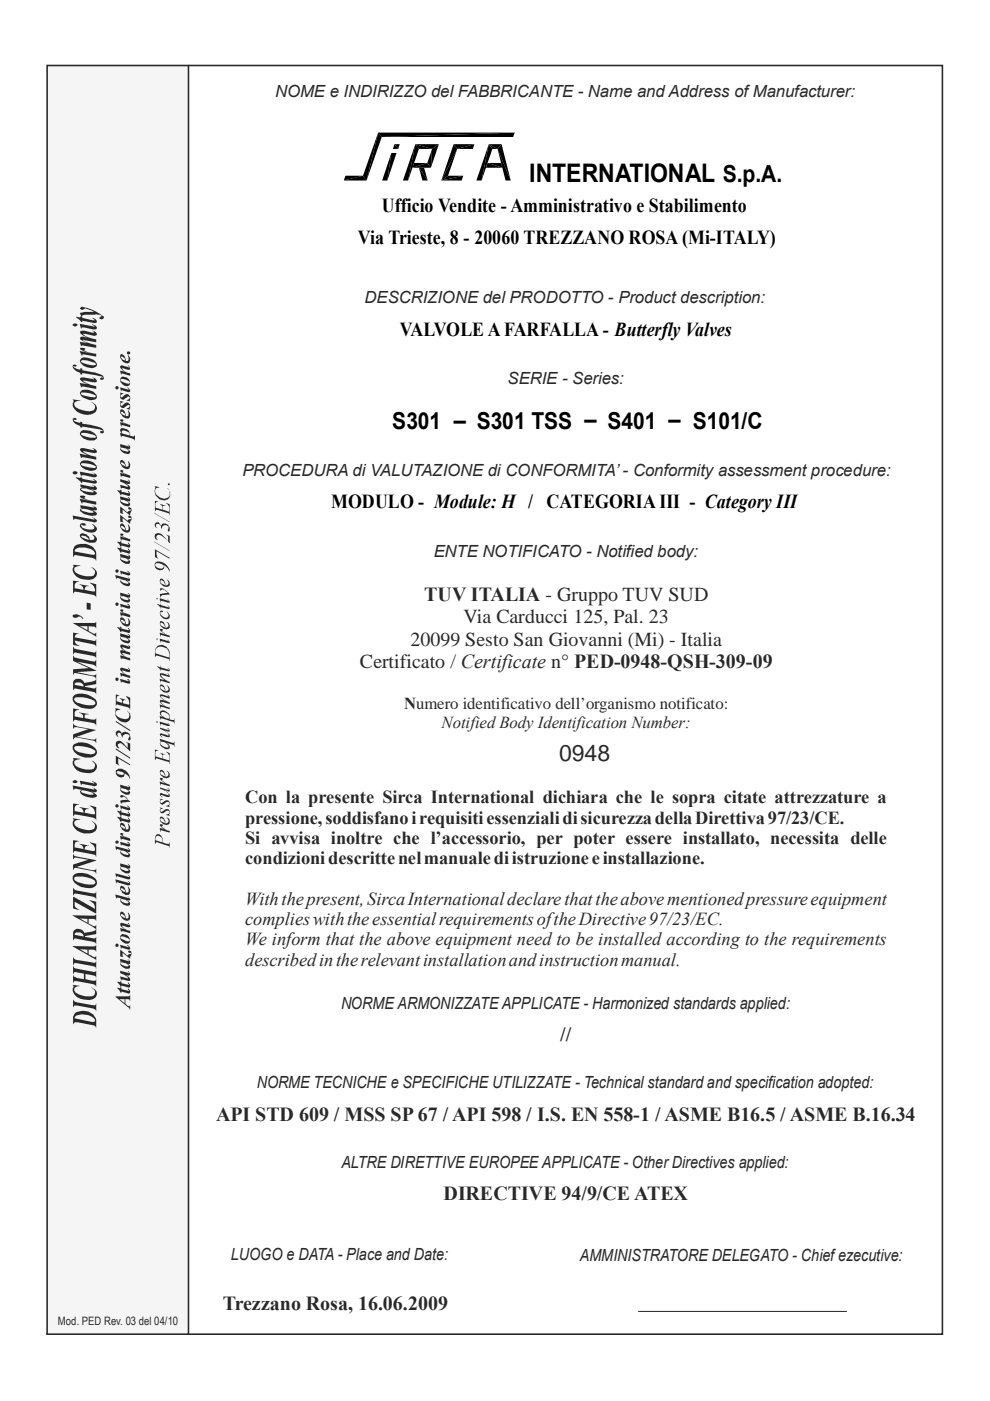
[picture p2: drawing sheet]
<svg xmlns="http://www.w3.org/2000/svg" width="210mm" height="297mm" viewBox="0 0 210 297" stroke-linecap="round" stroke-linejoin="round" font-family="sans-serif">
<path d="M40 13.7h159.8l.2 .2-.2 .2h-159.8zM199.8 13.7h.2v.2zM199.6 13.9h.4v269l-.2 .1-.2-.1zM200 282.9v.1h-.2zM40 282.7h159.8v.3h-159.8z" fill="#292929"/>
<path d="M10 13.9h30v269h-30z" fill-rule="evenodd" fill="#f5f5f5"/>
<g fill="#292929">
<path d="M15.5 211.9l.5 .5 4 .8 .2-.1 .2-.3-.1 1.6a.75 .75 0 0 0-.7-.6l-3.3-.6h-.6l-.2 .3z"/>
<path d="M15.4 208.8l1.6 .2-1 .3a.73 .73 0 0 0 .1 1.2 4.5 4.5 0 0 0 3.8 .6 1.02 1.02 0 0 0-.5-1.7v-.1a1.51 1.51 0 0 1 1.1 1.7l-.1 .2a3 3 0 0 1-5-1.4l.2-.5v-.3z"/>
<path d="M15.5 204.8l.1 .1a.62 .62 0 0 0 .7 .5l3.5 .7h.4l.2-.4v1.7l-.1-.1a.62 .62 0 0 0-.7-.5l-1.5-.3v1.1l1.5 .3h.6l.2-.3-.1 1.6a.75 .75 0 0 0-.7-.6l-3.7-.7-.3 .5v-1.6a.75 .75 0 0 0 .7 .6l1.5 .2v-1.2l-2-.3-.3 .4z"/>
<path d="M15.5 202.9l.2 .4 .6 .2 3.5 .6h.4l.2-.3v1.6l-.2-.4-.3-.1-4-.8-.4 .5z"/>
<path d="M15.5 190.2l4.7 2.5a1.74 1.74 0 0 0-1.2-1.8l1.4 .3v2.4l-4.6-2.4a1.44 1.44 0 0 0 1 1.8l-1.3-.4z"/>
<path d="M15.5 188.2l.5 .5 3.6 .7h.6l.2-.3-.1 1.6a.75 .75 0 0 0-.7-.6l-3.7-.7-.4 .4z"/>
<path d="M15.5 181.1h.1a.62 .62 0 0 0 .7 .5l4.1 .8-4.1 1.4 3.3 .7h.5l.3-.4v1.2l-.2-.4-.3-.2-3.9-.7-.5 .4v-1.1l3.2-1-2.7-.5-.3 .1-.1 .3z"/>
<path d="M15.5 178.1l1.3 .2-.4 .1a.9 .9 0 0 0-.6 1.3l1.9 .2a1.28 1.28 0 0 0-.9-1l2 .4a.65 .65 0 0 0-.9 .8l1.7 .3 .5-.1a1.4 1.4 0 0 0-1.1-1.6l1.4 .2v2.8l-.1-.1a.62 .62 0 0 0-.7-.5l-3.5-.7h-.3l-.2 .5z"/>
<path d="M15.4 173.5l1.6 .2-1 .3a.73 .73 0 0 0 .1 1.2 4.5 4.5 0 0 0 3.8 .6 1.02 1.02 0 0 0-.5-1.7v-.1a1.51 1.51 0 0 1 1.1 1.7l-.1 .2a3 3 0 0 1-4.3 0 1.57 1.57 0 0 1-.5-2.1z"/>
<path d="M15.5 170.4l1.3 .1-.8 .4-.2 .3v.8l1.9 .3v-.2a1.27 1.27 0 0 0-.9-1l2 .4a.65 .65 0 0 0-.9 .8l2.2 .3a1.63 1.63 0 0 0-1.1-1.8l1.4 .3-.1 2.8a.74 .74 0 0 0-.7-.6l-3.7-.7-.4 .5z"/>
<path d="M15.4 160.7l1.6 .2-1 .3a.73 .73 0 0 0 .1 1.2 4.5 4.5 0 0 0 3.8 .6 .95 .95 0 0 0-.2-1.5l-.3-.3a1.29 1.29 0 0 1 .8 2.1l-.2 .3a3.3 3.3 0 0 1-4.6-1.6v-.5l.2-.3v-.3z"/>
<path d="M15.5 153.4h.1a.75 .75 0 0 0 .7 .6l4.1 .8-4.1 1.4 3.3 .6h.5l.3-.3v1.1l-.2-.4-.3-.1-3.9-.8-.4 .5-.1-1.1 3.2-1.1-2.4-.4h-.5l-.2 .3z"/>
<path d="M15.5 150.2l1.3 .3-.8 .2-.2 .3v.9l1.8 .3-.1-.6-.7-.6 2 .4-.8 .2-.1 .6 1.9 .4a.43 .43 0 0 0 .6-.4l-.1 1.6a.75 .75 0 0 0-.7-.5l-3.7-.7-.4 .4z"/>
<path d="M15.5 139h.1a.62 .62 0 0 0 .7 .5l3.7 .8 .4-.4v1.7a.69 .69 0 0 0-.8-.7l-3.3-.6 4.1 1.9-4.1 .3 3.3 .7h.5l.3-.4-.1 1.1a.75 .75 0 0 0-.7-.6l-3.8-.6-.3 .4v-1.2l3.3-.2-3.3-1.6z"/>
<path d="M15.5 137.2h.1a.62 .62 0 0 0 .7 .5l3.5 .6h.4l.1-.4v1.6a.62 .62 0 0 0-.7-.5l-3.5-.7h-.3l-.2 .5z"/>
<path d="M15.5 134.1l1.3 .3-.7 .1-.3 .6 4 .8h.4l.1-.4v1.6a.62 .62 0 0 0-.7-.5l-3.8-.8a1.34 1.34 0 0 0 1 1.2l-1.3-.3z"/>
<path d="M15.6 130.3h.2a1.76 1.76 0 0 1 1.9 .9h-.2a.9 .9 0 0 0-1.4-.2h-.4l-.3-.3z"/>
<path d="M18.4 127.8l.8 .1v1.4l-.8-.1z"/>
<path d="M15.5 123.1l1.3 .2-.5 .1a1.05 1.05 0 0 0-.5 1.3l1.9 .4v-.2a1.28 1.28 0 0 0-.9-1l2 .4a.65 .65 0 0 0-.9 .8l2.2 .3a1.63 1.63 0 0 0-1.1-1.9l1.4 .4-.1 2.8a.75 .75 0 0 0-.7-.6l-3.7-.7-.4 .4z"/>
<path d="M15.4 119.7l1.6 .2-1 .3a.73 .73 0 0 0 .1 1.2 4.5 4.5 0 0 0 3.8 .6 1.02 1.02 0 0 0-.5-1.7v-.1a1.29 1.29 0 0 1 .8 2.1l-.2 .3a3.3 3.3 0 0 1-4.6-1.6v-.5l.2-.3v-.3z"/>
<path d="M17 111.2a.57 .57 0 0 1 .7-.4 .57 .57 0 0 1 .4 .6l-.9-.1a1.95 1.95 0 0 0 2.4 1l.4-.3v-.3l-.4-.5v-.1l.4 .2a.8 .8 0 0 1 .4 1.2l-.2 .2a2.59 2.59 0 0 1-3.3-1.3z"/>
<path d="M15.4 109.3l4.6 .9 .1-.1-.5-.5 1 .8-.2 .3h-.5l-3.9-.7-.4 .2z"/>
<path d="M16.9 105.2l.3-.1h.5l.4 .2-.2 .4 .7 .3 1.8 .3v.7l-2.7-.6-.3 .1v.3l-.5-1 2.1 .4-1.8-.6z"/>
<path d="M16.1 101.2l.9 .1v-.1l.4 .1v.2l2.7 .4-.5-.4 .7 .4 .3 .3-.4 .3-2.8-.4v.3h-.2l-.2-.4-.9-.7z"/>
<path d="M17 95.2l.8-.2 2.2 .4-.4-.4a.85 .85 0 0 1 .9 .9l-.4 .2-2.5-.4 .9 .6 1.9 .6v.6l-2.6-.6h-.4l-.2 .2-.3-.9 1.6 .3-1.2-.7-.4-.5z"/>
<path d="M15.4 88.8a.49 .49 0 0 1 .9 .1l-.7 .2a1.6 1.6 0 0 0 1.4 .6v-.3l.4 .1v.3l2.8 .5a1.7 1.7 0 0 1 1.8 1.2 .38 .38 0 0 1-.4 .4 .38 .38 0 0 1-.3-.5h.5l-.7-.4-3.7-.6v.3l-.4-.1-.3-.4a1.46 1.46 0 0 1-1.3-1.4z"/>
<path d="M15.4 84.7l1.6 .2-1 .3a.73 .73 0 0 0 .1 1.2 4.5 4.5 0 0 0 3.8 .6 1.02 1.02 0 0 0-.5-1.7v-.1a1.51 1.51 0 0 1 1.1 1.7l-.1 .2a3.1 3.1 0 0 1-4.7-.6l-.3-.5v-.5l.2-.2v-.5z"/>
<path d="M17 80.2l.8-.2 2.2 .4-.4-.4a.85 .85 0 0 1 .9 .9l-.4 .2-2.5-.4 .9 .6 1.9 .6v.6l-2.6-.5h-.4l-.2 .1-.3-.9 1.6 .3-1.2-.7-.4-.4z"/>
<path d="M15.5 77.4a.38 .38 0 0 1 .4-.1 .38 .38 0 0 1 .3 .3l-.6 .1a1.86 1.86 0 0 0 1.4 .7v-.3l.4 .1v.3a11.7 11.7 0 0 1 4.4 1.1 .64 .64 0 0 1 .1 .8l-.6 .1v-.1a.39 .39 0 0 1 .5-.3l-.5-.3-3.9-.7v.3l-.4-.1v-.2l-.3-.2a1.69 1.69 0 0 1-1.3-1.3z"/>
<path d="M17 73.7l.9 .1 .2 .2-.2 .3 .7 .4 1.8 .3v.6l-2.7-.5-.3 .1v.2l-.5-1 2.1 .4a2.73 2.73 0 0 1-2.1-.9z"/>
<path d="M17.1 70.2l.8-.1 2.1 .4-.4-.3a.75 .75 0 0 1 .9 .8l-.4 .2-2-.4h-.5l.1 .2a6.1 6.1 0 0 0 2.7 1v.6l-2.8-.5 .3 .3 2.5 .8v.5l-2.7-.5h-.3l-.2 .2-.3-.9 1.6 .2-.9-.4a.68 .68 0 0 1-.7-.6l.5-.3 1.1 .2-1.5-.9-.1-.3z"/>
<path d="M16.1 67.1l.9 .2v-.2h.4v.3l2.7 .5-.5-.4a.76 .76 0 0 1 .9 .8l-.7 .2-2.4-.5v.3z"/>
<path d="M16.9 65.4l.2-.2a2.67 2.67 0 0 1 2.1 .3l1.7 .9 1.1 .7a.47 .47 0 0 1-.4 .6 .47 .47 0 0 1-.5-.4l.4-.2v-.2l-.3-.2h-1.1a4.8 4.8 0 0 0-2.7 .2l-.1 .2-.4-.7 .4-.1a5.6 5.6 0 0 1 2.7-.2l-1.5-.6a.54 .54 0 0 0-.8 .1l-.3 .1z"/>
<path d="M34 174.8h.5v.3l-.2 .2 .8 .6 .9 .3v.3l-1.7-.5h-.3v.4l-.1-.9 1.2 .4-1.1-.8z"/>
<path d="M33.9 171.2l.6 .2a.47 .47 0 0 0-.5 .5 .32 .32 0 0 0 .2 .2 .32 .32 0 0 0 .3-.1 .76 .76 0 0 1 .9-.4 .76 .76 0 0 1 .6 .8l-.2 .3 .2 .3-.8-.2 .4-.2a.43 .43 0 0 0 .3-.3 .43 .43 0 0 0-.2-.4h-.3l-.4 .2a.59 .59 0 0 1-.9 .2 .59 .59 0 0 1-.1-.9z"/>
<path d="M33.9 169.3l.6 .3a.46 .46 0 0 0-.5 .4 .32 .32 0 0 0 .2 .3 .32 .32 0 0 0 .3-.2 .76 .76 0 0 1 .9-.4 .76 .76 0 0 1 .6 .8l-.2 .4 .2 .2-.8-.2 .4-.1a.43 .43 0 0 0 .3-.4 .43 .43 0 0 0-.2-.4 1.44 1.44 0 0 0-1.2 .6 .66 .66 0 0 1-.6-.4 .66 .66 0 0 1 .1-.7z"/>
<path d="M34 167l1.8 .5-.1-.3-.2-.1h.1l.4 .4v.2l-.4 .1-.7-.2a1.78 1.78 0 0 1 1.1 1.2l-.1 .2h-.3l-1.5-.4 .4 .4-.1 .1-.5-.7 .1-.2h.4l1.2 .5 .1-.2a2.07 2.07 0 0 0-1.7-1.2z"/>
<path d="M34 164.9l.5 .1v.3l-.2 .1 .8 .6 .9 .4v.3l-1.7-.5h-.3v.3l-.1-.8 1.2 .4-1.1-.7-.1-.3z"/>
<path d="M32.9 158.9l.6 .2-.4 .1-.2 .2v1l1.5 .4v-.7l-.4-.5 1.1 .3-.6 .2v.7l1.2 .4a1.18 1.18 0 0 0-.5-1.8l.8 .3v2.3l-.4-.5-2.3-.7-.4 .3z"/>
<path d="M34 154.3l1.8 .5-.3-.4h.1l.2 .1 .2 .5-.4 .1-.7-.2a1.93 1.93 0 0 1 1.1 1.1l-.1 .3h-.3l-1.5-.4 .4 .4-.1 .1-.5-.7 .2-.2 1.5 .5h.1v-.2a2.47 2.47 0 0 0-1.7-1.2z"/>
<path d="M34 147.2h.5l1.2 .5-.2-.5a.67 .67 0 0 1 .4 .9l-1.5-.5-.3 .1a2.9 2.9 0 0 0 1.9 1.2v.4l-1.9-.5a2.17 2.17 0 0 0 1.9 1.2v.4l-1.6-.5h-.4v.3l-.1-.8 1 .3-.9-.8a.36 .36 0 0 1 0-.5 .36 .36 0 0 1 .5 0l.6 .2a1.21 1.21 0 0 1-1.1-1.2z"/>
<path d="M34 142.8h.5l1.2 .4 .1-.1-.3-.3 .3 .1 .2 .6-.2 .1-1.7-.5a2.77 2.77 0 0 0 1.5 1.3l.4 .1v.4l-1.7-.5h-.3v.3l-.1-.8 1 .3-.5-.4a.86 .86 0 0 1-.4-1z"/>
<path d="M33.4 141.2l.6 .3v-.4v.4l1.8 .5-.1-.3h-.2l.1-.1 .4 .4v.2l-.4 .1-1.6-.4v.3v-.2z"/>
<path d="M34 133.3l.5 .1v.3l-.2 .2 .8 .6 .9 .3v.3l-1.7-.5h-.3v.4l-.1-.9 1.2 .4-1.1-.7-.1-.3z"/>
<path d="M34 129.5h.4l.1 .1v.2l-.4-.1-.1 .2a1.14 1.14 0 0 0 1.6 .9l.1-.2v-.3l-.4-.6a.81 .81 0 0 1 .7 .8 .81 .81 0 0 1-.7 .8 1.38 1.38 0 0 1-1.3-1.8z"/>
<path d="M33.4 128l.6 .3v-.4v.4l1.8 .5-.1-.3-.2-.1h.1l.2 .1 .2 .5-.4 .1-1.6-.4v.3v-.2z"/>
<path d="M34 124.8v-.1a2.87 2.87 0 0 1 2 1.4l-1.5 .1-.5 .5-.1-.7 1.7-.3-.2-.2a1.09 1.09 0 0 0-1.1-.5l-.3 .2-.1-.2z"/>
<path d="M32.9 116.5l3.1 1.8-.1 .2-2.7-1.7 .1 1.2 .2 .5-.6-.4z"/>
<path d="M32.7 114.8l3.3 2z"/>
<path d="M32.9 113.2l.8-.2a1.89 1.89 0 0 1 1.4 1l.5 .7v-.9l-.3-.4 .7 .2v1.6l-1.8-1.7a.68 .68 0 0 0-1.1 .4l.3 .7a.93 .93 0 0 1-.5-1.4z"/>
<path d="M32.9 110.9a.62 .62 0 0 1 1.1 .3l.1 .3a1 1 0 0 1 1.2-.4 1 1 0 0 1 .7 1.1l-.2 .5a.29 .29 0 0 1-.3-.2 .29 .29 0 0 1 .1-.3l.1-.3a.72 .72 0 0 0-.6-.6 .72 .72 0 0 0-.7 .4l-.2 .4-.1-.5-.2-.3-.2-.2h-.4l-.3 .4 .4 .5-.2-.2a.6 .6 0 0 1-.3-.9z"/>
<path d="M32.7 108.7l3.3 2z"/>
<path d="M32.9 106.2l.6 .1-.4 .1-.2 .3v.9l1.5 .4v-.6l-.4-.5 1.1 .4a.39 .39 0 0 0-.5 0 .39 .39 0 0 0-.1 .4v.3l1.2 .5a1.18 1.18 0 0 0-.5-1.8l.8 .2v2.3l-.3-.4-2.3-.7-.3-.1-.2 .4z"/>
<path d="M32.8 103l1 .4a.73 .73 0 0 0-.9 .7 1.97 1.97 0 0 0 2.8 1.3 1.41 1.41 0 0 0-.2-1.9 1.47 1.47 0 0 1 .2 2.2 1.47 1.47 0 0 1-2.3-.2 1.85 1.85 0 0 1-.5-2.2z"/>
<path d="M24.9 209.4l.6 .1v-.2l.2 .1v.3l1.6 .4-.2-.5a.6 .6 0 0 1 .5 .4 .6 .6 0 0 1-.2 .7l-1.7-.5v.3h-.1z"/>
<path d="M24.9 208.1l.6 .2v-.3l.2 .1v.4l1.6 .3-.2-.4a.6 .6 0 0 1 .5 .4 .6 .6 0 0 1-.2 .6l-1.7-.4v.2h-.1z"/>
<path d="M25.5 205.8l1.8 .5-.2-.3a.52 .52 0 0 1 .3 .8l-.7-.1 .3 .2a.6 .6 0 0 1 .6 .5 .6 .6 0 0 1-.3 .6l-1.1-.3h-.5v.2l-.2-.9 1.7 .4a1.24 1.24 0 0 0-1-.8l-.7-.3z"/>
<path d="M25.5 201.3l1.5 1.3 .3-.2 .6-.2-.1-.2a.34 .34 0 0 1-.5 0 .34 .34 0 0 1 0-.4 .68 .68 0 0 1 .6 .5 .68 .68 0 0 1-.3 .8v.4l-1.6-1.3v.7l.2 .2-.7-.1z"/>
<path d="M25.7 195.7l1.6 .4-.2-.3 .1-.1 .2 .3a.34 .34 0 0 1 .1 .5 .34 .34 0 0 1-.4 .1l-1-.3h-.2a1.69 1.69 0 0 0 1.7 1.1v.5l-1.8-.5-.1 .2-.2-.8 1 .2-.8-.6-.2-.3z"/>
<path d="M24.5 186.4l2.8 .8-.2-.5 .4 .4 .1 .5-.5 .1-2.2-.7-.3 .3z"/>
<path d="M24.5 185.2l2.8 .7-.2-.5 .4 .4 .1 .6h-.5l-2.2-.6-.3 .2z"/>
<path d="M25.6 176.6l.6 .2-.2 .3 .2 .2 1.4 .5v.5l-1.5-.4h-.4v.2l-.2-.9 1.3 .4a1.63 1.63 0 0 1-1.3-.8z"/>
<path d="M24.9 173.1l.6 .2v-.2h.2v.4l1.6 .3-.2-.4a.51 .51 0 0 1 .5 .5 .51 .51 0 0 1-.4 .5l-1.5-.4v.2h-.1z"/>
<path d="M24.9 171.9l.6 .1v-.2l.2 .1v.3l1.6 .4-.2-.5a.51 .51 0 0 1 .5 .5 .51 .51 0 0 1-.4 .5l-1.5-.4v.3h-.1z"/>
<path d="M25.5 168.7h.1a1.3 1.3 0 0 1 1.5 .8l.5 .5-1.4 .1-.5 .3-.2-.6 1.6-.2-.8-.7h-.2a.31 .31 0 0 1-.4 .2 .31 .31 0 0 1-.2-.4z"/>
<path d="M24.6 160.3l3 1.8-.1 .1-2.4-1.4v1l.2 .5-.7-.4z"/>
<path d="M24.6 158.7l3 1.9v.3l-3-2z"/>
<path d="M24.7 157.2l.2-.1a1.29 1.29 0 0 1 1.6 .9l.6 .6v-.9l-.3-.4 .8 .4v1.6l-1.9-1.7h-.3l-.4 .3 .3 .8a.85 .85 0 0 1-.8-.6 .85 .85 0 0 1 .2-.9z"/>
<path d="M24.7 155a.69 .69 0 0 1 1.1 .5 1.08 1.08 0 0 1 1.5 0 1.08 1.08 0 0 1 .1 1.5h-.1a.7 .7 0 0 1 .2-1 .86 .86 0 0 0-.9-.4 .86 .86 0 0 0-.7 .8l-.3-.9-.3-.1a.49 .49 0 0 0-.4 .4 .49 .49 0 0 0 .2 .5l-.4-.3a.72 .72 0 0 1 0-1z"/>
<path d="M24.6 152.8l3 2v.2l-3-1.9z"/>
<path d="M24.5 150.1l1 .4a.82 .82 0 0 0-1 .6 .82 .82 0 0 0 .6 1l.6 .2a1.35 1.35 0 0 0 1.6-.2 1.29 1.29 0 0 0-.4-1.5 1.31 1.31 0 0 1 .7 1.7 1.31 1.31 0 0 1-1.6 .8 1.93 1.93 0 0 1-1.4-2.6z"/>
<path d="M24.6 147.2l.7 .2-.5 .3-.1 1 1.2 .2a.91 .91 0 0 0-.5-.9l1.2 .4a.5 .5 0 0 0-.5 .7l1.2 .3a1.7 1.7 0 0 0-.5-1.8l.8 .3v2.6l-.2-.4-.3-.2-2.2-.5h-.2l-.1 .3z"/>
<path d="M25.5 141.7l.4-.1 1.4 .4-.2-.3a.47 .47 0 0 1 .4 .3 .47 .47 0 0 1-.2 .5l-1.4-.3a1.19 1.19 0 0 0 1 .9l.7 .2v.5l-1.7-.5-.2 .2-.2-.8 1 .2-.9-.7z"/>
<path d="M25.6 136.7h.4l1.3 .4-.2-.4a.48 .48 0 0 1 .5 .3 .48 .48 0 0 1-.2 .6l-1.2-.4h-.3v.2a2.5 2.5 0 0 0 1.7 .9v.6l-1.5-.5h-.2v.2a2.26 2.26 0 0 0 1.7 .9v.5l-1.8-.5-.1 .3-.2-.9 1 .3-.4-.3a.66 .66 0 0 1-.4-1.1l.8 .2a1.06 1.06 0 0 1-.9-1.3z"/>
<path d="M24.9 132.9l.6 .2v-.3l.2 .1v.4l1.6 .3-.2-.4a.6 .6 0 0 1 .5 .4 .6 .6 0 0 1-.2 .6l-1.7-.4v.2h-.1z"/>
<path d="M25.5 129.3a.33 .33 0 0 1 .4-.1 .33 .33 0 0 1 .2 .3l-.1 .2 .2 .2 1.4 .5v.5l-1.5-.4h-.4v.2l-.2-.9 1.3 .4a1.63 1.63 0 0 1-1.3-.8z"/>
<path d="M24.9 116.1l.6 .2v-.3l.2 .1v.3l1.6 .4-.2-.5a.51 .51 0 0 1 .5 .5 .51 .51 0 0 1-.4 .6l-1.5-.5v.3h-.1z"/>
<path d="M24.9 114.8l.6 .2v-.3l.2 .1v.4l1.6 .3-.2-.4a.51 .51 0 0 1 .5 .4 .51 .51 0 0 1-.4 .6l-1.5-.4v.2h-.1z"/>
<path d="M25.6 113.1l.6 .2-.2 .4 .2 .2 1.4 .4v.5l-1.5-.4h-.4v.2l-.2-.9 1.3 .4a1.63 1.63 0 0 1-1.3-.8z"/>
<path d="M25.5 109.1l1.5 1.3 .3-.2 .6-.2-.1-.2a.36 .36 0 0 1-.5 0 .36 .36 0 0 1 0-.5 .73 .73 0 0 1 .6 .6 .73 .73 0 0 1-.3 .8v.4l-1.6-1.3v.7l.2 .2-.7-.1z"/>
<path d="M25.5 107.4l1.5 1.2 .8-.4v-.2a.36 .36 0 0 1-.5 0 .36 .36 0 0 1 0-.5h.1a.76 .76 0 0 1 .5 .7 .76 .76 0 0 1-.3 .7v.4l-1.6-1.3v.7l.2 .3-.7-.2z"/>
<path d="M24.9 103.9l.6 .2v-.3l.2 .1v.3l1.6 .4-.2-.5a.6 .6 0 0 1 .5 .4 .6 .6 0 0 1-.2 .7l-1.7-.5v.3h-.1z"/>
<path d="M25.5 101.6l1.8 .5-.2-.3a.52 .52 0 0 1 .3 .8l-.7-.1 .3 .2a.6 .6 0 0 1 .6 .4 .6 .6 0 0 1-.3 .7l-1.1-.3h-.5v.1l-.2-.8 1.7 .4a1.23 1.23 0 0 0-1-.8l-.7-.3z"/>
<path d="M25.5 99.7a.33 .33 0 0 1 .4-.1 .33 .33 0 0 1 .2 .4l-.1 .2 .2 .1 1.4 .5v.5l-1.5-.4h-.4v.3l-.2-1 1.3 .5a1.63 1.63 0 0 1-1.3-.9z"/>
<path d="M25.6 88.9l.6 .2-.2 .4 .2 .2 1.4 .4v.5l-1.5-.4h-.4v.2l-.2-.9 1.3 .4a1.63 1.63 0 0 1-1.3-.8z"/>
<path d="M25.5 85l.7 .2-.5 .2-.1 .4a.26 .26 0 0 0 .2 .2 .26 .26 0 0 0 .3-.1 .84 .84 0 0 1 1.1-.4 .84 .84 0 0 1 .3 1.2l.1 .2-.8-.3a.48 .48 0 0 0 .6-.2 .48 .48 0 0 0-.1-.5h-.2a1.46 1.46 0 0 1-1.3 .5 1.03 1.03 0 0 1-.2-1.1z"/>
<path d="M25.5 83.2l.7 .2-.6 .4v.2a.26 .26 0 0 0 .2 .3 .26 .26 0 0 0 .3-.2 .84 .84 0 0 1 1.1-.4 .84 .84 0 0 1 .3 1.2l.1 .2-.8-.3a.48 .48 0 0 0 .6-.2 .48 .48 0 0 0-.1-.5h-.2a1.44 1.44 0 0 1-1.3 .6 1.02 1.02 0 0 1-.2-1.2z"/>
<path d="M25.6 77.6l.3-.1 1.4 .4-.2-.3a.55 .55 0 0 1 .3 .8l-1.5-.3a1.2 1.2 0 0 0 1 .9l.7 .2v.5l-1.7-.5-.2 .2-.2-.8 1 .2-.9-.7z"/>
<path d="M10 13.7h30l.1 .2-.1 .2h-30zM40 13.7h.1v.2zM39.8 13.9h.3v269l-.1 .1-.2-.1zM40.1 282.9v.1h-.1zM10 282.7h30v.3h-30l-.2-.1zM9.8 282.9l.2 .1h-.2zM9.8 13.9l.2-.2 .2 .2v269h-.4zM9.8 13.7h.2l-.2 .2z"/>
<path d="M15.7 215a2.91 2.91 0 0 1 4.7 1.2l-.1 1.7a.75 .75 0 0 0-.7-.6l-3.1-.5h-.7l-.2 .4-.1-.1a2.71 2.71 0 0 1 .2-2.1zM16.2 215.3l-.4 .6 3.7 .8h.5l.2-.3a1.94 1.94 0 0 0-2.2-1.3h-.6z"/>
<path d="M15.4 200.6l4.7 .1 .2-.4 .1 1.5-.2-.3a1.53 1.53 0 0 0-1.4-.2v1.1l.8 .4a.45 .45 0 0 0 .8-.1l-.1 .9v-.1zM16.9 201.3l1.6 .9v-.9z"/>
<path d="M15.7 197.3a1.4 1.4 0 0 1 2.2 .5l1.6-.3 .8-.3 .1-.2v1l-2.4 .5v.1l1.8 .4h.4l.2-.4v1.6h-.1a.62 .62 0 0 0-.7-.6l-3.5-.6h-.3l-.2 .4-.1-1.7zM16 197.8l-.2 .4 1.9 .3a1.09 1.09 0 0 0-1.7-.7z"/>
<path d="M15.4 194.1h4.7l.2-.3 .1 1.4-.2-.3-1.4-.1v1l.8 .5a.42 .42 0 0 0 .5 .1 .42 .42 0 0 0 .3-.3l-.1 1v-.2l-.7-.5zM16.9 194.7l1.6 1v-.9z"/>
<path d="M15.8 185.3a4.2 4.2 0 0 1 4.7 1.4 1.33 1.33 0 0 1-1.7 1.6 3.5 3.5 0 0 1-3.4-1.9 .92 .92 0 0 1 .4-1.1zM15.9 185.9l-.2 .2 .1 .5a6.1 6.1 0 0 0 4.2 .9l.2-.4v-.2a4.1 4.1 0 0 0-3.5-1.1z"/>
<path d="M15.4 166.5l4.6 .9v-.2l-.4-.2a.85 .85 0 0 1 .9 .8l-.3 .2-.9-.2 1.3 .9a.84 .84 0 0 1-1 .5l-1.6-.4a1.03 1.03 0 0 1-1-1.2l.4-.1-1.2-.3h-.4l-.1 .3h-.1zM17.3 167.6l-.1 .2a3.2 3.2 0 0 0 2.7 .6 3.7 3.7 0 0 0-2.6-.8z"/>
<path d="M15.4 165.6a.58 .58 0 0 1 .6-.2 .58 .58 0 0 1 .4 .5 .58 .58 0 0 1-.6 .2 .58 .58 0 0 1-.4-.5zM16.9 165.5l3.1 .6 .1-.1-.6-.3 .1-.1a.85 .85 0 0 1 .9 .9l-.1 .1-.5 .1-2.5-.5-.1 .3z"/>
<path d="M15.6 157.9a3.6 3.6 0 0 1 4.9 1.2 1.31 1.31 0 0 1-1.7 1.5 3.2 3.2 0 0 1-3.4-1.9zM15.7 158.4l.1 .5a6.1 6.1 0 0 0 4.2 .9l.2-.4v-.2a6.2 6.2 0 0 0-4.3-1z"/>
<path d="M15.6 147.6a3.5 3.5 0 0 1 4 .2 1.34 1.34 0 0 1 .9 1.7 2.04 2.04 0 0 1-2.5 .7 2.69 2.69 0 0 1-2.6-1.8v-.6zM15.7 148.1l.2 .6a6.5 6.5 0 0 0 4.1 .7l.2-.3v-.3a4.2 4.2 0 0 0-3.5-1l-.8 .1z"/>
<path d="M15.8 144.1a1.33 1.33 0 0 1 2.1 .7l1.6-.3 .8-.3 .1-.2v1l-2.4 .5v.1l1.8 .4h.4l.2-.4v1.6h-.1a.62 .62 0 0 0-.7-.6l-3.5-.6h-.3l-.3 .3v-1.6zM16 144.8l-.2 .4 1.9 .3v-.1a1.13 1.13 0 0 0-1.7-.6z"/>
<path d="M15.4 132.1h4.8l.2-.3v1.5l-.3-.5h-1.3v1l.8 .5a.52 .52 0 0 0 .8-.2l-.1 .9-.1-.2zM16.9 132.8l1.6 .8v-.8z"/>
<path d="M16 115.7a3.2 3.2 0 0 1 4.3 1.1l.1 2.1-.2-.4-.6-.2-3.4-.6h-.4l-.3 .4a2.44 2.44 0 0 1 .5-2.4zM15.9 116.5l-.1 .4 4.1 .8 .3-.3a1.56 1.56 0 0 0-1.5-1.1l-.7-.2a2.61 2.61 0 0 0-2.1 .4z"/>
<path d="M17 113.3a1.39 1.39 0 0 1 2 .7v.2a.55 .55 0 0 0 .8 .2 .55 .55 0 0 0-.1-.9l-.1-.1a.93 .93 0 0 1 .9 .5 .93 .93 0 0 1-.3 1.1 3 3 0 0 1-3.3-1.4zM17.2 113.6v.1a2.15 2.15 0 0 0 1.6 .8v-.3a1.49 1.49 0 0 0-1.6-.6z"/>
<path d="M17 107.1l3 .5v-.2l-.4-.2a.86 .86 0 0 1 .9 .9h-1.2l1.1 .5 .2 .4a1.89 1.89 0 0 1-2.2 .1 2.2 2.2 0 0 1-1.5-1l.1-.2 .5-.1-.4-.1zM17.3 107.9l-.1 .1a3.1 3.1 0 0 0 2.7 .6 3.5 3.5 0 0 0-2.6-.7z"/>
<path d="M17 102.7l3 .5-.4-.4a.86 .86 0 0 1 .9 .9l-.2 .2-1-.1a1.42 1.42 0 0 1 1.3 .8 .9 .9 0 0 1-1 .4 2.77 2.77 0 0 1-2.7-1.3l.1-.1 .5-.1-.4-.2zM17.2 103.6v.1a3.6 3.6 0 0 0 2.6 .6l.1-.1a4.3 4.3 0 0 0-2.7-.6z"/>
<path d="M15.4 100.1a.58 .58 0 0 1 .6-.2 .58 .58 0 0 1 .4 .4 .54 .54 0 0 1-.6 .3 .54 .54 0 0 1-.4-.5zM16.9 100l3.2 .6-.5-.4 .7 .3 .3 .3-.4 .4-2.3-.4h-.5l-.2 .2z"/>
<path d="M17.1 98a2.54 2.54 0 0 1 3.4 .7 .68 .68 0 0 1-.6 1 2.48 2.48 0 0 1-3-1.4zM17.3 98.2l-.1 .4a3.2 3.2 0 0 0 1.9 .5l1 .1 .2-.2a4.3 4.3 0 0 0-3-.8z"/>
<path d="M17.3 91.4a2.52 2.52 0 0 1 3.3 1.3 .93 .93 0 0 1-1.1 .7 2.28 2.28 0 0 1-2.6-1.4zM17.3 91.9l-.1 .2a4 4 0 0 0 3.1 .6l-.1-.2a4.4 4.4 0 0 0-2.9-.6z"/>
<path d="M17.3 82.8a2.74 2.74 0 0 1 3.2 .9 .68 .68 0 0 1-.6 1.1 2.93 2.93 0 0 1-2.9-1.2l-.1-.3zM17.2 83.3v.3a3.2 3.2 0 0 0 1.9 .6h1l.2-.2a3.9 3.9 0 0 0-3.1-.7z"/>
<path d="M17.3 75.9a2.74 2.74 0 0 1 3.3 1.4 1.16 1.16 0 0 1-1.6 .7l-.5-.1a2.24 2.24 0 0 1-1.6-1.4zM17.2 76.5v.2a4 4 0 0 0 3.1 .6l-.1-.2a4.4 4.4 0 0 0-2.9-.6z"/>
<path d="M15.4 68.8a.58 .58 0 0 1 .6-.2 .58 .58 0 0 1 .4 .4 .58 .58 0 0 1-.6 .2 .58 .58 0 0 1-.4-.4zM16.9 68.7l2.9 .6 .3-.1-.6-.4h.1a.86 .86 0 0 1 .9 .9l-.3 .1h-.5l-1.8-.4h-.5l-.2 .3z"/>
<path d="M33 177.1a.71 .71 0 0 1 .8-.2 .71 .71 0 0 1 .5 .6l.2 .2-.1 .9 1.3 .4 .2-.4 .1 .1v1.1l-.4-.5-2.2-.7h-.3l-.2 .3zM33.3 177.2l-.3 .3-.1 .6 1.4 .5a.95 .95 0 0 0-.1-1 .95 .95 0 0 0-.9-.4z"/>
<path d="M34 173.2l.4-.1 .4 .4 .3 .6v.5a.58 .58 0 0 0 .6-.3 .58 .58 0 0 0-.1-.7l-.3-.2a.75 .75 0 0 1 .7 .9 .75 .75 0 0 1-1 .5h-.4a1.33 1.33 0 0 1-.6-1.6zM34 173.6v.1a1.11 1.11 0 0 0 1 .8 .82 .82 0 0 0-1-.9z"/>
<path d="M34 163.3l.4-.1a1.28 1.28 0 0 1 .7 1.5 .58 .58 0 0 0 .6-.3 .58 .58 0 0 0-.1-.7l-.3-.2a.77 .77 0 0 1 .7 .8 .77 .77 0 0 1-.7 .7 1.64 1.64 0 0 1-1.4-1.3zM34 163.7v.1a1.11 1.11 0 0 0 1 .8 .81 .81 0 0 0-1-.9z"/>
<path d="M33.9 156.6l2.6 .9h.4l.1-.3v1.1l-.3-.4-1.5-.4a.95 .95 0 0 1 .8 1.1 1.13 1.13 0 0 1-1.6-.2 1.01 1.01 0 0 1-.4-1.1l.2-.2h-.2zM34 157.3v.2a1.21 1.21 0 0 0 1.7 .8 1.45 1.45 0 0 0-1.7-1z"/>
<path d="M33.1 153.1l.2-.2a.17 .17 0 0 1 .1 .2 .17 .17 0 0 1-.1 .2zM33.9 153l1.9 .6-.3-.3h.1l.2 .1 .2 .5-1.7-.4h-.3v.3z"/>
<path d="M34 150.9v-.1a1.35 1.35 0 0 1 1.5 .2 1.35 1.35 0 0 1 .4 1.5l.9 .2 .2-.4v1.1l-.3-.4-2.3-.7h-.4v.3l-.1-.8 .6 .2a.79 .79 0 0 1-.5-1.1zM34.2 151a.55 .55 0 0 0 .2 .8l.7 .4 .6 .2a.86 .86 0 0 0-.5-1.3l-.5-.1z"/>
<path d="M34 145.2l.4-.1a1.28 1.28 0 0 1 .7 1.5 .58 .58 0 0 0 .6-.3 .58 .58 0 0 0-.1-.8l-.3-.1a.77 .77 0 0 1 .7 .7 .77 .77 0 0 1-.7 .8 1.64 1.64 0 0 1-1.4-1.4zM34.1 145.5l-.1 .2a1.11 1.11 0 0 0 1 .8l-.3-.8z"/>
<path d="M33.4 136.9a1.82 1.82 0 0 1 2.6 2v1.2l-.3-.4-2.3-.7-.3-.1-.2 .4a2.62 2.62 0 0 1 .5-2.4zM33.2 137.4l-.3 1.1 2.9 .9a1.71 1.71 0 0 0-.6-2 1.71 1.71 0 0 0-2 0z"/>
<path d="M33.1 135.5l.2-.2 .1 .3h-.1zM33.9 135.4l1.9 .6-.3-.3 .1-.1 .2 .2 .2 .5-1.9-.4-.1 .3z"/>
<path d="M34 131.7h.2l.6 .3 .3 1.1a.58 .58 0 0 0 .6-.3 .58 .58 0 0 0-.1-.7l-.3-.2a.84 .84 0 0 1 .5 1.4 1.37 1.37 0 0 1-1.8-1.6zM34 132.1v.2a1.11 1.11 0 0 0 1 .7 .81 .81 0 0 0-1-.9z"/>
<path d="M33.1 126.9l.2-.2 .1 .3-.1 .1zM33.9 126.8l1.9 .6-.3-.2 .1-.1 .2 .2 .2 .5-1.9-.5-.1 .4z"/>
<path d="M34 122.8l.4-.1a1.28 1.28 0 0 1 .7 1.4 .58 .58 0 0 0 .6-.3 .58 .58 0 0 0-.1-.7l-.3-.2a.77 .77 0 0 1 .7 .8 .77 .77 0 0 1-.7 .8 1.64 1.64 0 0 1-1.4-1.4zM34 123.1v.2a1.11 1.11 0 0 0 1 .7 .81 .81 0 0 0-1-.9z"/>
<path d="M33 119.2a2.29 2.29 0 0 1 3 2l-.4-.7-.9-.7a.84 .84 0 0 1-.3 1 .84 .84 0 0 1-1-.1 1.01 1.01 0 0 1-.4-1.5zM33.2 119.4l-.3 .4a1.2 1.2 0 0 0 1.8 .4v-.3a1.56 1.56 0 0 0-1.5-.5z"/>
<path d="M24.5 211.2h2.8l.2-.3 .1 1.4-.3-.5h-.7v1.1l.7 .5 .3-.3v.9zM25.3 211.8l1.1 .9v-.9z"/>
<path d="M25.5 203.3l1.8 .5-.2-.4a.6 .6 0 0 1 .5 .4 .6 .6 0 0 1-.2 .6l-.5-.2 .6 .5v.5a1.46 1.46 0 0 1-2-1.1l.3-.2h-.3zM25.6 204.1v.1a1.2 1.2 0 0 0 1.7 .5 1.52 1.52 0 0 0-1.7-.6z"/>
<path d="M24.5 200.4a.35 .35 0 0 1 .7 0 .35 .35 0 0 1-.7 0zM25.5 200.3l1.8 .5-.4-.4 .1-.1 .4 .4 .2 .6h-.4l-1.3-.4-.2 .3z"/>
<path d="M25.7 198.2a1.3 1.3 0 0 1 1.4 .2 1.3 1.3 0 0 1 .3 1.5 1.3 1.3 0 0 1-1.5-.2 1.3 1.3 0 0 1-.2-1.5zM25.7 198.5l-.1 .4 .3 .2a1.81 1.81 0 0 0 1.4 .5l.2-.3a2.85 2.85 0 0 0-1.8-.8z"/>
<path d="M25.7 193.3a1.2 1.2 0 0 1 1 1.4 .5 .5 0 0 0 .6-.1 .5 .5 0 0 0 0-.6l-.1-.5a1.01 1.01 0 0 1-.2 1.7 1.6 1.6 0 0 1-1.5-1.6zM25.7 193.8v.3l.9 .6a.99 .99 0 0 0-.9-.9z"/>
<path d="M24.5 189.7l2.8 .7-.2-.4 .3 .3 .2 .5h-.7l.6 .6v.5a1.39 1.39 0 0 1-2-1.1l.2-.3-.9-.3-.2 .3zM25.7 190.7l-.1 .1a1.16 1.16 0 0 0 1.7 .6l-.7-.6z"/>
<path d="M25.6 187.9a.77 .77 0 0 1 1 .8l.1 .5a.5 .5 0 0 0 .6-.1 .5 .5 0 0 0 0-.6l-.2-.5h.1l.1 .2a.84 .84 0 0 1 .2 1.2 .84 .84 0 0 1-1.3 .1l-.3-.2-.2-.4a.91 .91 0 0 1-.1-1zM25.7 188.3v.3l.9 .5-.3-.5z"/>
<path d="M25.5 183.1l1.8 .5-.2-.5a.6 .6 0 0 1 .5 .4 .6 .6 0 0 1-.2 .6l-.5-.1 .6 .5v.5a1.46 1.46 0 0 1-2-1.1l.3-.3h-.3zM25.7 183.8l-.1 .2a1.2 1.2 0 0 0 1.7 .5l-.6-.5z"/>
<path d="M24.5 179.4l2.8 .8-.2-.4h.2l.3 .7-.2 .2-.5-.1 .7 .6-.2 .5a1.54 1.54 0 0 1-1.9-1.3l.2-.1-.8-.3-.3 .3zM25.7 180.3l-.1 .1a1.44 1.44 0 0 0 1.7 .8 1.67 1.67 0 0 0-1.6-.9z"/>
<path d="M24.5 178.6a.35 .35 0 0 1 .7 0 .35 .35 0 0 1-.7 0zM25.5 178.5l1.7 .5 .1-.2-.4-.2a.49 .49 0 0 1 .7 .3 .49 .49 0 0 1-.4 .6l-1.3-.4-.2 .2z"/>
<path d="M25.6 174.5a.77 .77 0 0 1 1 .8l.1 .6a.5 .5 0 0 0 .6-.2 .5 .5 0 0 0 0-.6l-.2-.4 .1-.1 .1 .2a.84 .84 0 0 1 .2 1.3 .84 .84 0 0 1-1.3 0l-.3-.2-.2-.4a.91 .91 0 0 1-.1-1zM25.7 174.9v.4l.9 .5-.3-.6z"/>
<path d="M24.5 170.9a.35 .35 0 0 1 .7 0 .35 .35 0 0 1-.7 0zM25.5 170.8l1.8 .5-.4-.4 .1-.1 .4 .3 .2 .6-.4 .1-1.3-.4-.2 .2z"/>
<path d="M25.5 166.4l1.8 .5-.2-.4a.6 .6 0 0 1 .5 .4 .6 .6 0 0 1-.2 .6l-.5-.2 .6 .5v.5a1.46 1.46 0 0 1-2-1.1l.3-.2h-.3zM25.6 167.2v.1a1.2 1.2 0 0 0 1.7 .5 1.53 1.53 0 0 0-1.7-.6z"/>
<path d="M24.6 163.2a1.81 1.81 0 0 1 2.7 .9l.2 1a1.97 1.97 0 0 0-1.2-1.2l.1 .2a.86 .86 0 0 1-.7 .8 .86 .86 0 0 1-.9-.5l-.2-.4zM24.7 163.7a.97 .97 0 0 0 1.5 .4v-.2a1.18 1.18 0 0 0-1.5-.2z"/>
<path d="M24.5 144a.35 .35 0 0 1 .7 0 .35 .35 0 0 1-.7 0zM25.5 143.9l1.7 .5 .1-.1-.4-.3a.59 .59 0 0 1 .6 .3 .59 .59 0 0 1-.1 .7l-1.5-.5-.2 .3z"/>
<path d="M25.5 134.3l1.8 .5-.2-.4 .4 .3a.39 .39 0 0 1 0 .6 .39 .39 0 0 1-.6-.1l.7 .6-.2 .5a1.53 1.53 0 0 1-1.9-1.2l.3-.2h-.3zM25.6 135.1v.1a1.69 1.69 0 0 0 1.7 .6 1.4 1.4 0 0 0-1.7-.7z"/>
<path d="M25.7 130.9a1.2 1.2 0 0 1 1 1.4 .5 .5 0 0 0 .6-.1 .5 .5 0 0 0 0-.6l-.1-.5a1.01 1.01 0 0 1-.2 1.7 1.61 1.61 0 0 1-1.5-1.7zM25.7 131.4v.3l.4 .4 .5 .2a.99 .99 0 0 0-.9-.9z"/>
<path d="M24.5 128.1a.35 .35 0 0 1 .7 0 .35 .35 0 0 1-.7 0zM25.5 128l1.7 .5 .1-.1-.4-.3a.49 .49 0 0 1 .7 .3 .49 .49 0 0 1-.4 .6l-1.3-.4-.2 .3z"/>
<path d="M25.5 125.6l1.8 .6-.2-.5 .4 .4a.39 .39 0 0 1 0 .6 .39 .39 0 0 1-.6-.1l.7 .6-.2 .5a1.52 1.52 0 0 1-1.9-1.3l.3-.2h-.3zM25.7 126.4l-.1 .1a1.36 1.36 0 0 0 1.7 .6l-.4-.4-.7-.3z"/>
<path d="M24.5 121.9l2.8 .8-.2-.4 .5 .6-.2 .3-.5-.1 .7 .6-.2 .5a1.56 1.56 0 0 1-1.9-1.2l.2-.2-.8-.3-.3 .3zM25.6 122.9a1.44 1.44 0 0 0 1.7 .8 1.5 1.5 0 0 0-1.6-.8z"/>
<path d="M24.5 121.1a.35 .35 0 0 1 .7 0 .35 .35 0 0 1-.7 0zM25.5 121l1.7 .5 .1-.2-.4-.2a.59 .59 0 0 1 .6 .3 .59 .59 0 0 1-.1 .6l-1.5-.4-.2 .2z"/>
<path d="M25.5 117.4l1.8 .5-.2-.4a.6 .6 0 0 1 .5 .4 .6 .6 0 0 1-.2 .6l-.5-.1 .6 .5v.5a1.46 1.46 0 0 1-2-1.1l.3-.3h-.3zM25.7 118.2l-.1 .2a1.2 1.2 0 0 0 1.7 .5l-.6-.5z"/>
<path d="M25.6 111.1a.77 .77 0 0 1 1 .8l.1 .5a.5 .5 0 0 0 .6-.1 .5 .5 0 0 0 0-.6l-.1-.5a1.01 1.01 0 0 1-.2 1.7 1.6 1.6 0 0 1-1.5-1.6zM25.7 111.5v.3l.9 .6a.99 .99 0 0 0-.9-.9z"/>
<path d="M25.5 105.2l1.8 .6-.2-.5 .4 .4a.39 .39 0 0 1 0 .6 .39 .39 0 0 1-.6-.1l.7 .6-.2 .5a1.52 1.52 0 0 1-1.9-1.3l.3-.2h-.3zM25.6 106.1a1.54 1.54 0 0 0 1.7 .7 1.2 1.2 0 0 0-1.7-.7z"/>
<path d="M25.5 97.7l.1-.1a.77 .77 0 0 1 1 .9l.1 .5a.5 .5 0 0 0 .6-.2 .5 .5 0 0 0 0-.6l-.1-.5a1.01 1.01 0 0 1-.2 1.8 1.6 1.6 0 0 1-1.5-1.8zM25.7 98l.1 .5 .8 .4a.99 .99 0 0 0-.9-.9z"/>
<path d="M25.5 94.2l1.8 .5-.2-.5 .4 .4a.39 .39 0 0 1 0 .6 .39 .39 0 0 1-.6-.1l.7 .6-.2 .5a1.53 1.53 0 0 1-1.9-1.2l.3-.3h-.3zM25.6 95v.1a1.69 1.69 0 0 0 1.7 .6 1.39 1.39 0 0 0-1.7-.7z"/>
<path d="M25.5 91a1.23 1.23 0 0 1 1.7 .2 .95 .95 0 0 1 .3 1.2l.9 .1 .2-.2v1.1l-.2-.3-.4-.1-1.8-.5h-.5v.2l-.2-.9 .3 .1-.3-.5zM25.9 91.4v.5l1.4 .4a.43 .43 0 0 0 .2-.5 .43 .43 0 0 0-.5-.3l-.7-.2z"/>
<path d="M25.7 86.8a1.21 1.21 0 0 1 1 1.4 .5 .5 0 0 0 .6-.1 .5 .5 0 0 0 0-.6l-.1-.5 .1 .2a1.11 1.11 0 0 1 0 1.5 1.53 1.53 0 0 1-1.7-1.8zM25.7 87.3v.3l.9 .5-.3-.6z"/>
<path d="M24.5 82.2a.35 .35 0 0 1 .7 0 .35 .35 0 0 1-.7 0zM25.5 82.1l1.7 .5 .1-.1-.4-.3a.59 .59 0 0 1 .6 .3 .59 .59 0 0 1-.1 .6l-1.5-.4-.2 .3z"/>
<path d="M25.7 80a1.3 1.3 0 0 1 1.4 .2 1.3 1.3 0 0 1 .3 1.5 1.3 1.3 0 0 1-1.5-.2 1.3 1.3 0 0 1-.2-1.5zM25.6 80.4v.2a2.35 2.35 0 0 0 1.8 .7l.1-.1a1.72 1.72 0 0 0-1.9-.8z"/>
<path d="M25.5 75.3l.1-.1a.77 .77 0 0 1 1 .8l.1 .5a.5 .5 0 0 0 .6-.1 .5 .5 0 0 0 0-.6l-.1-.5a1.01 1.01 0 0 1-.2 1.8 1.61 1.61 0 0 1-1.5-1.8zM25.7 75.6v.3l.4 .4 .5 .2a.99 .99 0 0 0-.9-.9z"/>
<circle cx="35.8" cy="102.7" r=".23"/>
<circle cx="27.3" cy="74.9" r=".35"/>
</g>
<g fill="#000">
<path d="M72.9 38.3l4.1-1 .7 1zM73.2 37.3h3.8l-4.1 1zM80.2 28.1l-2.5 10.2-.7-1zM80.2 28.1l.7 .9-3.2 9.3zM80.2 28.1h28.9l-28.2 .9zM80.9 29l28.2-.9-.3 .9zM83 32.4l-.9 5.9h-1.1zM83 32.4h1.1l-2 5.9zM83.7 30.6l.7 1h-1.1zM83.7 30.6h1.1l-.4 1zM88.1 30.6l-1.6 7.7h-1.1zM88.1 30.6l.7 1-2.3 6.7z"/>
<path d="M87.5 35.6l3.1-1.1 .8 1.1zM87.8 34.5h2.8l-3.1 1.1zM88.1 30.6l3.5 1h-2.8zM88.8 35.6h1.1l.8 2.7zM91.6 31.6l-.2 4-.8-1.1zM88.8 35.6l1.9 2.7h-1.1zM91.6 31.6l1.4-1-1.6 5zM88.1 30.6h4.9l-1.4 1zM96.9 31.6l-1.9 5.7-1.4 1zM93.6 38.3l1.4-1h3.2zM96.2 30.6l.7 1-3.3 6.7zM96.2 30.6h4.4l-3.7 1z"/>
<path d="M93.6 38.3l4.6-1-.3 1zM96.9 31.6l3.7-1-.4 1zM103.6 30.6l-1.5 7.7h-1.1zM103.4 34.5l3.1 1.1h-3.5zM103.6 30.6l.8 1-2.3 6.7zM103.6 30.6l1.9 1h-1.1zM103.6 30.6h2.7l-.8 1zM103.4 34.5h2.9l.2 1.1zM106.3 30.6l2 7.7-2.8-6.7zM105.5 31.6l2.8 6.7h-1.1z"/>
</g>
<path d="M135.4 278h44.1" fill="none" stroke="#292929" stroke-width=".21"/>
<text font-size="5.4" x="112.2" y="38.5">INTERNATIONAL S.p.A.</text>
<text font-size="4.9" x="83.1" y="90.9">S301 - S301 TSS - S401 - S101/C</text>
<text font-size="4.9" fill="#292929" x="118.5" y="161.3">0948</text>
<g font-size="4.2">
<text x="80.9" y="45">Ufficio Vendite - Amministrativo e Stabilimento</text>
<text x="75.9" y="51.8">Via Trieste, 8 - 20060 TREZZANO ROSA (Mi-ITALY)</text>
<text x="84.8" y="71.3">VALVOLE AFARFALLA - ButterflyValves</text>
<text x="70.2" y="107.7">MODULO - Module: H / CATEGORIAIII - CategoryIII</text>
</g>
<g font-size="4.2" fill="#292929">
<text x="89.9" y="127.5">TUV ITALIA - Gruppo TUV SUD</text>
<text x="87" y="136.9">20099 Sesto San Giovanni (Mi) - Italia</text>
<text x="98.3" y="132.2">Via Carducci 125, Pal. 23</text>
<text x="76.3" y="141.6">Certificato / Certificate n° PED-0948-QSH-309-09</text>
<text x="118.8" y="220.8">//</text>
<text x="45.8" y="237.6">API STD 609 / MSS SP 67 / API 598 / I.S. EN 558-1 / ASME B16.5 / ASME B.16.34</text>
<text x="94.1" y="254.3">DIRECTIVE 94/9/CE ATEX</text>
<text x="47.2" y="277.8">Trezzano Rosa, 16.06.2009</text>
</g>
<g font-size="3.9" fill="#292929">
<text x="52" y="170.3">Con la presente Sirca International dichiara che le sopra citate attrezzature a</text>
<text x="52" y="174.7">pressione,soddisfanoirequisitiessenzialidisicurezzadellaDirettiva97/23/CE.</text>
<text x="52" y="178.9">Si avvisa inoltre che l’accessorio, per poter essere installato, necessita delle</text>
<text x="52" y="183.2">condizionidescrittenelmanualediistruzioneeinstallazione.</text>
<text x="52" y="191.9">Withthepresent,SircaInternationaldeclarethattheabovementionedpressureequipment</text>
<text x="52" y="196.1">complieswiththeessentialrequirementsoftheDirective97/23/EC.</text>
<text x="52" y="200.4">We inform that the above equipment need to be installed according to the requirements</text>
<text x="52" y="204.7">describedintherelevantinstallationandinstructionmanual.</text>
</g>
<g font-size="3.6" fill="#292929">
<text x="58.3" y="20.7">NOME e INDIRIZZO del FABBRICANTE - Name and Address ofManufacturer:</text>
<text x="77.3" y="64.3">DESCRIZIONE del PRODOTTO - Product description:</text>
<text x="107.6" y="81.4">SERIE - Series:</text>
<text x="51.4" y="100.8">PROCEDURA di VALUTAZIONE di CONFORMITA’- Conformity assessment procedure:</text>
<text x="91.9" y="118">ENTE NOTIFICATO - Notified body:</text>
<text x="85.7" y="150.3">Numero identificativo dell’organismo notificato:</text>
<text x="93.6" y="154.3">Notified BodyIdentification Number:</text>
<text x="72.3" y="214">NORME ARMONIZZATEAPPLICATE - Harmonized standards applied:</text>
<text x="54.4" y="230.7">NORME TECNICHE e SPECIFICHE UTILIZZATE - Technical standard and specification adopted:</text>
<text x="72.4" y="247.6">ALTRE DIRETTIVE EUROPEE APPLICATE - OtherDirectives applied:</text>
<text x="48.9" y="267">LUOGO e DATA - Place and Date:</text>
<text x="122.9" y="267.4">AMMINISTRATORE DELEGATO - Chiefezecutive:</text>
</g>
<text font-size="2.5" fill="#292929" x="12.3" y="280.8">Mod. PED Rev. 03 del 04/10</text>
</svg>
